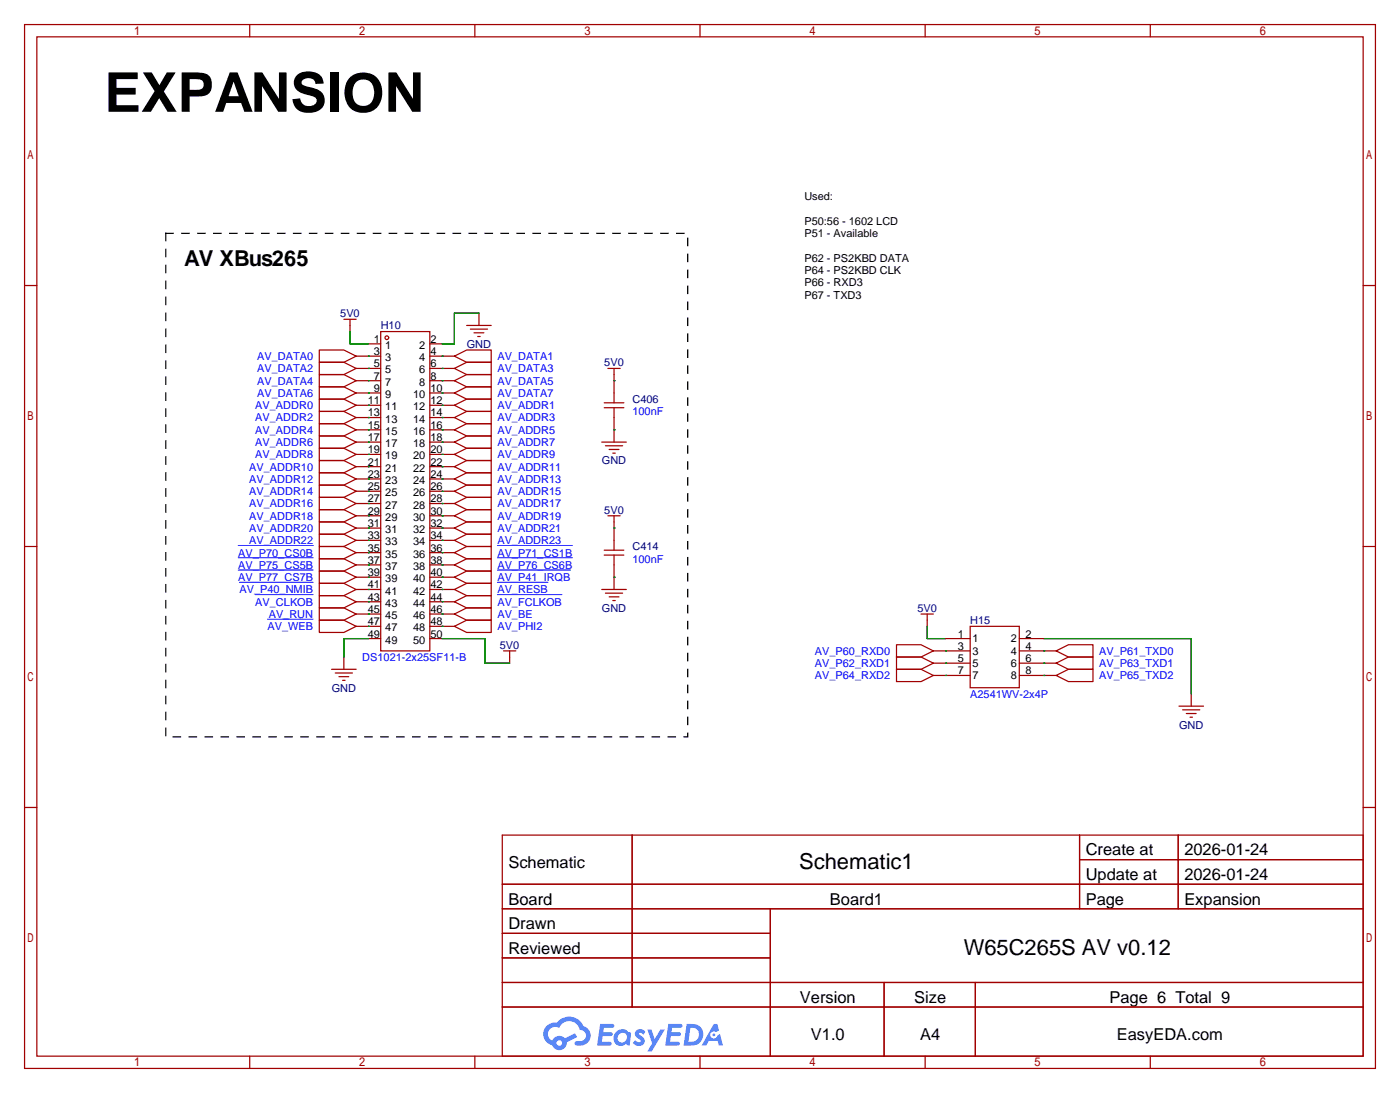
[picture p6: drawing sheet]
<svg xmlns="http://www.w3.org/2000/svg" width="290mm" height="226mm" viewBox="0 0 290 226" stroke-linecap="round" stroke-linejoin="round" font-family="sans-serif">
<g fill="none" stroke="#a10000" stroke-width=".25">
<path d="M5.1 5.1h279.4v215.9h-279.4zM7.6 7.6h274.3v210.8h-274.3zM51.6 5.1v2.5M98.2 5.1v2.5M144.8 5.1v2.5M191.3 5.1v2.5M237.9 5.1v2.5M5.1 59.1h2.5M281.9 59.1h2.6M5.1 113h2.5M281.9 113h2.6M5.1 167h2.5"/>
<path d="M103.9 172.7h178v45.7h-178zM130.7 172.7v35.6M223.3 172.7v15.3M223.3 177.8h58.6M243.7 172.7v15.3M281.9 167h2.6M103.9 182.9h178M103.9 188h178M103.9 193h55.4M103.9 198.1h55.4M159.3 188v30.4M51.6 218.4v2.6"/>
<path d="M98.2 218.4v2.6M103.9 203.2h178M103.9 208.3h178M144.8 218.4v2.6M182.9 203.2v15.2M191.3 218.4v2.6M201.7 203.2v15.2M237.9 218.4v2.6"/>
</g>
<g fill="#5487ff">
<path d="M131.6 213.1a1.3 1.3 0 0 1 1.9 .3l-.4 .6a.54 .54 0 0 0-1-.2l.2 .2a1.34 1.34 0 0 1 .9 1.8 1.47 1.47 0 0 1-2.3-.1l.5-.6a.64 .64 0 0 0 .5 .5 .64 .64 0 0 0 .6-.3l-.1-.2a1.35 1.35 0 0 1-1-1.8z"/>
<path d="M133.9 212.9h.8l.7 2 1.2-2h.9l-2.7 4.6h-.9l1-1.7z"/>
<path d="M124.1 211.8h1.7a1.31 1.31 0 0 1 1.2 .2 .4 .4 0 0 1-.4 .6h-1.7l-.1 .9h1.6a.4 .4 0 0 1 .3 .4 .4 .4 0 0 1-.4 .4h-1.7l-.1 1.2h1.3a.46 .46 0 0 1 .6 .1 .46 .46 0 0 1 .1 .5l-.4 .2h-2.6z"/>
<path d="M138.2 211.8h1.7a1.32 1.32 0 0 1 1.2 .2 .39 .39 0 0 1-.3 .6h-1.8l-.1 .9h1.6a.4 .4 0 0 1 .4 .4 .4 .4 0 0 1-.5 .4h-1.6l-.2 1.2h1.4a.46 .46 0 0 1 .5 .1 .46 .46 0 0 1 .1 .5l-.4 .2h-2.6z"/>
<path d="M147.6 211.8h.8l.3 1.3-.6 .4a.75 .75 0 0 0-1.1 .3 .75 .75 0 0 0 .4 1 .75 .75 0 0 0 1-.7l.5-.2 .6 2.3h-.8l-.3-.9h-1.8l-.5 .9h-1z"/>
<path d="M142 211.8l-.6 4.5h1.4a2.27 2.27 0 0 0 2.7-2.3 2.27 2.27 0 0 0-2.7-2.2zM142.8 212.6a1.5 1.5 0 0 1 1.8 1.5 1.5 1.5 0 0 1-1.9 1.4h-.3z"/>
<path d="M127.4 213.4a1.6 1.6 0 0 0-.3 2.3 1.6 1.6 0 0 0 2.3 .2l.8 .4 .3-2.5-.1-.3h-.5a1.58 1.58 0 0 0-2.5-.1zM128 213.9a.98 .98 0 0 1 1.6 .4 .98 .98 0 0 1-1 1.3 .94 .94 0 0 1-.9-.6 .94 .94 0 0 1 .3-1.1z"/>
<path d="M113.1 212.2a2.37 2.37 0 0 0 1.1 4 1.54 1.54 0 0 0 1.8 1 1.54 1.54 0 0 0 1.2-1.6l2.2-1.1-.5-.8-2.1 1a1.57 1.57 0 0 0-2.6 .5 1.5 1.5 0 0 1-.7-2.1 1.5 1.5 0 0 1 2.2-.5 2.23 2.23 0 0 1 2.3-1.4 2.23 2.23 0 0 1 1.9 1.8 1.16 1.16 0 0 1 1.3 1.1 1.16 1.16 0 0 1-1.1 1.2h-.7a.47 .47 0 0 0-.6 .4 .47 .47 0 0 0 .5 .6 2.17 2.17 0 0 0 2.5-1 2.17 2.17 0 0 0-.4-2.7l-.7-.4a3.2 3.2 0 0 0-5.5-.7l-1.1 .1zM115.1 215.7a.6 .6 0 0 1 1.2 0 .6 .6 0 0 1-1.2 0z"/>
<circle cx="147.6" cy="214" r=".28"/>
</g>
<g fill="none" stroke="#a10000" stroke-width=".25">
<path d="M66 72.4h5.1l2.6 1.3-2.6 1.2h-5.1zM66 74.9h5.1l2.6 1.3-2.6 1.3h-5.1zM66 77.5h5.1l2.6 1.2-2.6 1.3h-5.1zM71.1 66h2.6M72.4 66v2.6M73.7 73.7h5M73.7 76.2h5M73.7 78.7h5M76.2 71.1h2.5M78.7 68.6h10.2v66h-10.2zM88.9 71.1h2.5M88.9 73.7h5.1"/>
<path d="M88.9 76.2h5.1M88.9 78.7h5.1M94 73.7l2.5-1.3h5.1v2.5h-5.1zM94 76.2l2.5-1.3h5.1v2.6h-5.1zM94 78.7l2.5-1.2h5.1v2.5h-5.1zM96.5 67.3h5.1M97.3 68.1h3.5M98 68.8h2.1M98.8 69.6h.5M99.1 64.8v2.5M125.7 76.2h2.6M127 76.2v7.1"/>
<path d="M66 80h5.1l2.6 1.3-2.6 1.2h-5.1zM66 82.5h5.1l2.6 1.3-2.6 1.3h-5.1zM66 85.1h5.1l2.6 1.3-2.6 1.2h-5.1zM66 87.6h5.1l2.6 1.3-2.6 1.3h-5.1zM66 90.2h5.1l2.6 1.2-2.6 1.3h-5.1zM66 92.7h5.1l2.6 1.3-2.6 1.2h-5.1zM66 95.2h5.1l2.6 1.3-2.6 1.3h-5.1zM66 97.8h5.1l2.6 1.3-2.6 1.2h-5.1zM73.7 81.3h5M73.7 83.8h5M73.7 86.4h5M73.7 88.9h5"/>
<path d="M73.7 91.4h5M73.7 94h5M73.7 96.5h5M73.7 99.1h5M88.9 81.3h5.1M88.9 83.8h5.1M88.9 86.4h5.1M88.9 88.9h5.1M88.9 91.4h5.1M88.9 94h5.1M88.9 96.5h5.1M88.9 99.1h5.1"/>
<path d="M94 81.3l2.5-1.3h5.1v2.5h-5.1zM94 99.1l2.5-1.3h5.1v2.5h-5.1zM94 96.5l2.5-1.3h5.1v2.6h-5.1zM94 94l2.5-1.3h5.1v2.5h-5.1zM94 91.4l2.5-1.2h5.1v2.5h-5.1zM94 88.9l2.5-1.3h5.1v2.6h-5.1zM94 86.4l2.5-1.3h5.1v2.5h-5.1zM94 83.8l2.5-1.3h5.1v2.6h-5.1zM124.5 91.4h5M125 84.3h4M125 83.3h4M125.2 92.2h3.6"/>
<path d="M126 93h2M126.7 93.7h.6M127 84.3v7.1M66 100.3h5.1l2.6 1.3-2.6 1.3h-5.1zM66 102.9h5.1l2.6 1.2-2.6 1.3h-5.1zM66 105.4h5.1l2.6 1.3-2.6 1.2h-5.1zM66 107.9h5.1l2.6 1.3-2.6 1.3h-5.1zM66 110.5h5.1l2.6 1.3-2.6 1.2h-5.1zM66 113h5.1l2.6 1.3-2.6 1.3h-5.1zM66 115.6h5.1l2.6 1.2-2.6 1.3h-5.1zM66 118.1h5.1l2.6 1.3-2.6 1.2h-5.1zM73.7 119.4h5"/>
<path d="M73.7 116.8h5M73.7 114.3h5M73.7 111.8h5M73.7 109.2h5M73.7 106.7h5M73.7 104.1h5M73.7 101.6h5M88.9 119.4h5.1M88.9 116.8h5.1M88.9 114.3h5.1M88.9 111.8h5.1M88.9 109.2h5.1"/>
<path d="M88.9 106.7h5.1M88.9 104.1h5.1M88.9 101.6h5.1M94 111.8l2.5-1.3h5.1v2.5h-5.1zM94 109.2l2.5-1.3h5.1v2.6h-5.1zM94 106.7l2.5-1.3h5.1v2.5h-5.1zM94 104.1l2.5-1.2h5.1v2.5h-5.1zM94 101.6l2.5-1.3h5.1v2.6h-5.1zM94 119.4l2.5-1.3h5.1v2.5h-5.1zM94 116.8l2.5-1.2h5.1v2.5h-5.1zM94 114.3l2.5-1.3h5.1v2.6h-5.1zM125 114.8h4"/>
<path d="M125 113.8h4M125.7 106.7h2.6M127 106.7v7.1M127 114.8v7.1M66 120.6h5.1l2.6 1.3-2.6 1.3h-5.1zM66 123.2h5.1l2.6 1.3-2.6 1.2h-5.1zM66 125.7h5.1l2.6 1.3-2.6 1.3h-5.1zM66 128.3h5.1l2.6 1.2-2.6 1.3h-5.1zM68.6 138.4h5.1M69.3 139.2h3.6M70.1 140h2M71.1 135.9v2.5"/>
<path d="M73.7 127h5M73.7 129.5h5M73.7 124.5h5M73.7 121.9h5M76.2 132.1h2.5M88.9 127h5.1M88.9 132.1h2.5M88.9 129.5h5.1M88.9 124.5h5.1M88.9 121.9h5.1M94 129.5l2.5-1.2h5.1v2.5h-5.1zM94 127l2.5-1.3h5.1v2.6h-5.1z"/>
<path d="M94 124.5l2.5-1.3h5.1v2.5h-5.1zM94 121.9l2.5-1.3h5.1v2.6h-5.1zM104.1 134.6h2.6M105.4 134.6v2.6M124.5 121.9h5M125.2 122.7h3.6M126 123.4h2M126.7 124.2h.6M185.4 135.9h5.1l2.5 1.3-2.5 1.2h-5.1zM185.4 138.4h5.1l2.5 1.3-2.5 1.3h-5.1zM185.4 133.3h5.1l2.5 1.3-2.5 1.3h-5.1zM190.5 127h2.5"/>
<path d="M191.8 127v2.5M193 134.6h7.7M193 137.2h7.7M193 139.7h7.7M195.6 132.1h5.1M200.7 129.5h10.1v12.7h-10.1zM210.8 132.1h5.1M210.8 134.6h7.6M210.8 137.2h7.6M210.8 139.7h7.6M218.4 137.2l2.6-1.3h5.1v2.5h-5.1zM218.4 139.7l2.6-1.3h5.1v2.6h-5.1z"/>
<path d="M218.4 134.6l2.6-1.3h5.1v2.6h-5.1zM70.9 140.7h.5M243.8 146h5.1M244.6 146.8h3.6M245.4 147.6h2M246.1 148.3h.5M246.4 143.5v2.5"/>
<circle cx="80" cy="69.8" r=".38"/>
</g>
<g fill="none" stroke="#008700" stroke-width=".25">
<path d="M72.4 68.6v2.5h3.8M76.2 73.7h.1M76.2 76.2h.1M76.2 78.7h.1M91.4 73.7h.1M91.4 76.2h.1M91.4 78.7h.1M99.1 64.8h-5.1v6.3h-2.6M127 78.7h.1M76.2 81.3h.1M76.2 83.8h.1M76.2 86.4h.1"/>
<path d="M76.2 88.9h.1M76.2 91.4h.1M76.2 94h.1M76.2 96.5h.1M76.2 99.1h.1M91.4 81.3h.1M91.4 99.1h.1M91.4 96.5h.1M91.4 94h.1M91.4 91.4h.1M91.4 88.9h.1M91.4 86.4h.1"/>
<path d="M91.4 83.8h.1M127 88.9h.1M76.2 101.6h.1M76.2 104.1h.1M76.2 106.7h.1M76.2 109.2h.1M76.2 111.8h.1M76.2 114.3h.1M76.2 116.8h.1M76.2 119.4h.1M91.4 111.8h.1M91.4 109.2h.1"/>
<path d="M91.4 106.7h.1M91.4 104.1h.1M91.4 101.6h.1M91.4 119.4h.1M91.4 116.8h.1M91.4 114.3h.1M127 109.2h.1M127 119.4h.1M76.2 121.9h.1M76.2 124.5h.1M76.2 127h.1M76.2 129.5h.1"/>
<path d="M76.2 132.1h-5.1v3.8M91.4 129.5h.1M91.4 127h.1M91.4 124.5h.1M91.4 121.9h.1M91.4 132.1h8.9v5.1h5.1M191.8 129.5v2.6h3.8M195.6 137.2h.1M195.6 139.7h.1M195.6 134.6h.1M215.9 137.2h.1M215.9 139.7h.1"/>
<path d="M215.9 134.6h.1M215.9 132.1h30.5v11.4"/>
</g>
<path d="M49.3 112.8h15.5M49.3 115.4h15.5M49.3 117.9h15.5M102.9 112.8h15.5M102.9 115.4h15.5M102.9 117.9h15.1M49.5 120.4h15.3M52.8 123h12M55.3 128.1h9.5M102.9 120.4h10.4M102.9 123h13.3" fill="none" stroke="#00f" stroke-width=".21"/>
<path d="M34.3 48.3h107.9v104.1h-107.9z" fill="none" stroke="#000" stroke-width=".25" stroke-dasharray="1.5 1.8"/>
<text font-size="11.3" x="21.6" y="23.1">EXPANSION</text>
<g font-size="4.5">
<text x="38.1" y="55">AV XBus265</text>
<text x="165.3" y="179.8">Schematic1</text>
<text x="199.3" y="197.6">W65C265S AV v0.12</text>
</g>
<g font-size="3.4">
<text x="105.2" y="179.5">Schematic</text>
<text x="224.6" y="176.9">Create at</text>
<text x="245" y="176.9">2026-01-24</text>
<text x="224.6" y="182">Update at</text>
<text x="245" y="182">2026-01-24</text>
<text x="105.2" y="187.1">Board</text>
<text x="171.7" y="187.1">Board1</text>
<text x="224.6" y="187.1">Page</text>
<text x="245" y="187.1">Expansion</text>
<text x="105.2" y="192.2">Drawn</text>
<text x="105.2" y="197.2">Reviewed</text>
<text x="165.5" y="207.4">Version</text>
<text x="189.1" y="207.4">Size</text>
<text x="229.5" y="207.4">Page 6 Total 9</text>
<text x="167.7" y="215">V1.0</text>
<text x="190.3" y="215">A4</text>
<text x="231" y="215">EasyEDA.com</text>
</g>
<g font-size="2.3">
<text x="166.4" y="41.5">Used:</text>
<text x="166.4" y="46.5">P50:56 - 1602 LCD</text>
<text x="166.4" y="49.1">P51 - Available</text>
<text x="166.4" y="54.2">P62 - PS2KBD DATA</text>
<text x="166.4" y="56.7">P64 - PS2KBD CLK</text>
<text x="166.4" y="59.2">P66 - RXD3</text>
<text x="166.4" y="61.8">P67 - TXD3</text>
<text x="77.4" y="70.9">1</text>
<text x="89" y="70.9">2</text>
<text x="77.4" y="73.4">3</text>
<text x="77.4" y="76">5</text>
<text x="79.7" y="72.2">1</text>
<text x="79.7" y="74.7">3</text>
<text x="79.7" y="77.2">5</text>
<text x="86.7" y="77.2">6</text>
<text x="86.7" y="74.7">4</text>
<text x="86.7" y="72.2">2</text>
<text x="89" y="76">6</text>
<text x="89" y="73.4">4</text>
<text x="76.1" y="83.6">11</text>
<text x="77.4" y="78.5">7</text>
<text x="77.4" y="81.1">9</text>
<text x="79.7" y="79.8">7</text>
<text x="79.7" y="82.3">9</text>
<text x="85.4" y="82.3">10</text>
<text x="86.7" y="79.8">8</text>
<text x="89" y="83.6">12</text>
<text x="89" y="81.1">10</text>
<text x="89" y="78.5">8</text>
<text x="76.1" y="86.1">13</text>
<text x="76.1" y="88.7">15</text>
<text x="79.7" y="84.9">11</text>
<text x="79.7" y="87.4">13</text>
<text x="79.7" y="89.9">15</text>
<text x="85.4" y="89.9">16</text>
<text x="85.4" y="87.4">14</text>
<text x="85.4" y="84.9">12</text>
<text x="89" y="88.7">16</text>
<text x="89" y="86.1">14</text>
<text x="76.1" y="91.2">17</text>
<text x="76.1" y="93.8">19</text>
<text x="79.7" y="92.5">17</text>
<text x="79.7" y="95">19</text>
<text x="85.4" y="95">20</text>
<text x="85.4" y="92.5">18</text>
<text x="89" y="93.8">20</text>
<text x="89" y="91.2">18</text>
<text x="76.1" y="96.3">21</text>
<text x="76.1" y="98.8">23</text>
<text x="76.1" y="101.4">25</text>
<text x="79.7" y="97.6">21</text>
<text x="79.7" y="100.1">23</text>
<text x="85.4" y="100.1">24</text>
<text x="85.4" y="97.6">22</text>
<text x="89" y="101.4">26</text>
<text x="89" y="98.8">24</text>
<text x="89" y="96.3">22</text>
<text x="76.1" y="103.9">27</text>
<text x="76.1" y="106.5">29</text>
<text x="79.7" y="102.6">25</text>
<text x="79.7" y="105.2">27</text>
<text x="79.7" y="107.7">29</text>
<text x="85.4" y="107.7">30</text>
<text x="85.4" y="105.2">28</text>
<text x="85.4" y="102.6">26</text>
<text x="89" y="106.5">30</text>
<text x="89" y="103.9">28</text>
<text x="76.1" y="109">31</text>
<text x="76.1" y="111.5">33</text>
<text x="79.7" y="110.3">31</text>
<text x="79.7" y="112.8">33</text>
<text x="85.4" y="112.8">34</text>
<text x="85.4" y="110.3">32</text>
<text x="89" y="111.5">34</text>
<text x="89" y="109">32</text>
<text x="76.1" y="114.1">35</text>
<text x="76.1" y="116.6">37</text>
<text x="76.1" y="119.2">39</text>
<text x="79.7" y="115.3">35</text>
<text x="79.7" y="117.9">37</text>
<text x="85.4" y="117.9">38</text>
<text x="85.4" y="115.3">36</text>
<text x="89" y="119.2">40</text>
<text x="89" y="116.6">38</text>
<text x="89" y="114.1">36</text>
<text x="76.1" y="121.7">41</text>
<text x="76.1" y="124.2">43</text>
<text x="79.7" y="120.4">39</text>
<text x="79.7" y="123">41</text>
<text x="79.7" y="125.5">43</text>
<text x="85.4" y="125.5">44</text>
<text x="85.4" y="123">42</text>
<text x="85.4" y="120.4">40</text>
<text x="89" y="124.2">44</text>
<text x="89" y="121.7">42</text>
<text x="76.1" y="126.8">45</text>
<text x="76.1" y="129.3">47</text>
<text x="76.1" y="131.9">49</text>
<text x="79.7" y="128">45</text>
<text x="79.7" y="130.6">47</text>
<text x="85.4" y="130.6">48</text>
<text x="85.4" y="128">46</text>
<text x="89" y="131.9">50</text>
<text x="89" y="129.3">48</text>
<text x="89" y="126.8">46</text>
<text x="198.1" y="131.9">1</text>
<text x="212.1" y="131.9">2</text>
<text x="79.7" y="133.1">49</text>
<text x="85.4" y="133.1">50</text>
<text x="198.1" y="134.4">3</text>
<text x="198.1" y="136.9">5</text>
<text x="201.2" y="132.9">1</text>
<text x="201.2" y="135.4">3</text>
<text x="201.2" y="138">5</text>
<text x="209.1" y="132.9">2</text>
<text x="209.1" y="135.4">4</text>
<text x="209.1" y="138">6</text>
<text x="212.1" y="134.4">4</text>
<text x="212.1" y="136.9">6</text>
<text x="198.1" y="139.5">7</text>
<text x="201.2" y="140.5">7</text>
<text x="209.1" y="140.5">8</text>
<text x="212.1" y="139.5">8</text>
</g>
<g font-size="2.3" fill="#000080">
<text x="70.4" y="65.6">5V0</text>
<text x="78.7" y="68.1">H10</text>
<text x="96.5" y="71.9">GND</text>
<text x="125" y="75.7">5V0</text>
<text x="130.8" y="83.4">C406</text>
<text x="124.5" y="96.1">GND</text>
<text x="125" y="106.2">5V0</text>
<text x="130.8" y="113.8">C414</text>
<text x="124.5" y="126.5">GND</text>
<text x="189.8" y="126.5">5V0</text>
<text x="200.7" y="129.1">H15</text>
<text x="103.4" y="134.2">5V0</text>
<text x="68.6" y="143.1">GND</text>
<text x="243.9" y="150.7">GND</text>
</g>
<g font-size="2.3" fill="#00f">
<text x="53.2" y="74.5">AV_DATA0</text>
<text x="53.2" y="77">AV_DATA2</text>
<text x="102.9" y="74.5">AV_DATA1</text>
<text x="102.9" y="77">AV_DATA3</text>
<text x="53.2" y="79.6">AV_DATA4</text>
<text x="53.2" y="82.1">AV_DATA6</text>
<text x="102.9" y="79.6">AV_DATA5</text>
<text x="102.9" y="82.1">AV_DATA7</text>
<text x="52.8" y="84.6">AV_ADDR0</text>
<text x="52.8" y="87.2">AV_ADDR2</text>
<text x="52.8" y="89.7">AV_ADDR4</text>
<text x="102.9" y="89.7">AV_ADDR5</text>
<text x="102.9" y="87.2">AV_ADDR3</text>
<text x="102.9" y="84.6">AV_ADDR1</text>
<text x="130.8" y="85.9">100nF</text>
<text x="52.8" y="92.3">AV_ADDR6</text>
<text x="52.8" y="94.8">AV_ADDR8</text>
<text x="102.9" y="94.8">AV_ADDR9</text>
<text x="102.9" y="92.3">AV_ADDR7</text>
<text x="51.5" y="97.3">AV_ADDR10</text>
<text x="51.5" y="99.9">AV_ADDR12</text>
<text x="102.9" y="99.9">AV_ADDR13</text>
<text x="102.9" y="97.3">AV_ADDR11</text>
<text x="51.5" y="102.4">AV_ADDR14</text>
<text x="51.5" y="105">AV_ADDR16</text>
<text x="51.5" y="107.5">AV_ADDR18</text>
<text x="102.9" y="107.5">AV_ADDR19</text>
<text x="102.9" y="105">AV_ADDR17</text>
<text x="102.9" y="102.4">AV_ADDR15</text>
<text x="51.5" y="110">AV_ADDR20</text>
<text x="51.5" y="112.6">AV_ADDR22</text>
<text x="102.9" y="112.6">AV_ADDR23</text>
<text x="102.9" y="110">AV_ADDR21</text>
<text x="49.3" y="115.1">AV_P70_CS0B</text>
<text x="49.3" y="117.7">AV_P75_CS5B</text>
<text x="102.9" y="117.7">AV_P76_CS6B</text>
<text x="102.9" y="115.1">AV_P71_CS1B</text>
<text x="130.8" y="116.4">100nF</text>
<text x="49.3" y="120.2">AV_P77_CS7B</text>
<text x="49.5" y="122.7">AV_P40_NMIB</text>
<text x="52.8" y="125.3">AV_CLKOB</text>
<text x="102.9" y="125.3">AV_FCLKOB</text>
<text x="102.9" y="122.7">AV_RESB</text>
<text x="102.9" y="120.2">AV_P41_IRQB</text>
<text x="55.3" y="130.4">AV_WEB</text>
<text x="55.6" y="127.8">AV_RUN</text>
<text x="102.9" y="130.4">AV_PHI2</text>
<text x="102.9" y="127.8">AV_BE</text>
<text x="74.9" y="136.7">DS1021-2x25SF11-B</text>
<text x="168.5" y="138">AV_P62_RXD1</text>
<text x="168.5" y="135.4">AV_P60_RXD0</text>
<text x="227.3" y="138">AV_P63_TXD1</text>
<text x="227.3" y="135.4">AV_P61_TXD0</text>
<text x="168.5" y="140.5">AV_P64_RXD2</text>
<text x="227.3" y="140.5">AV_P65_TXD2</text>
<text x="200.7" y="144.3">A2541WV-2x4P</text>
</g>
</svg>
